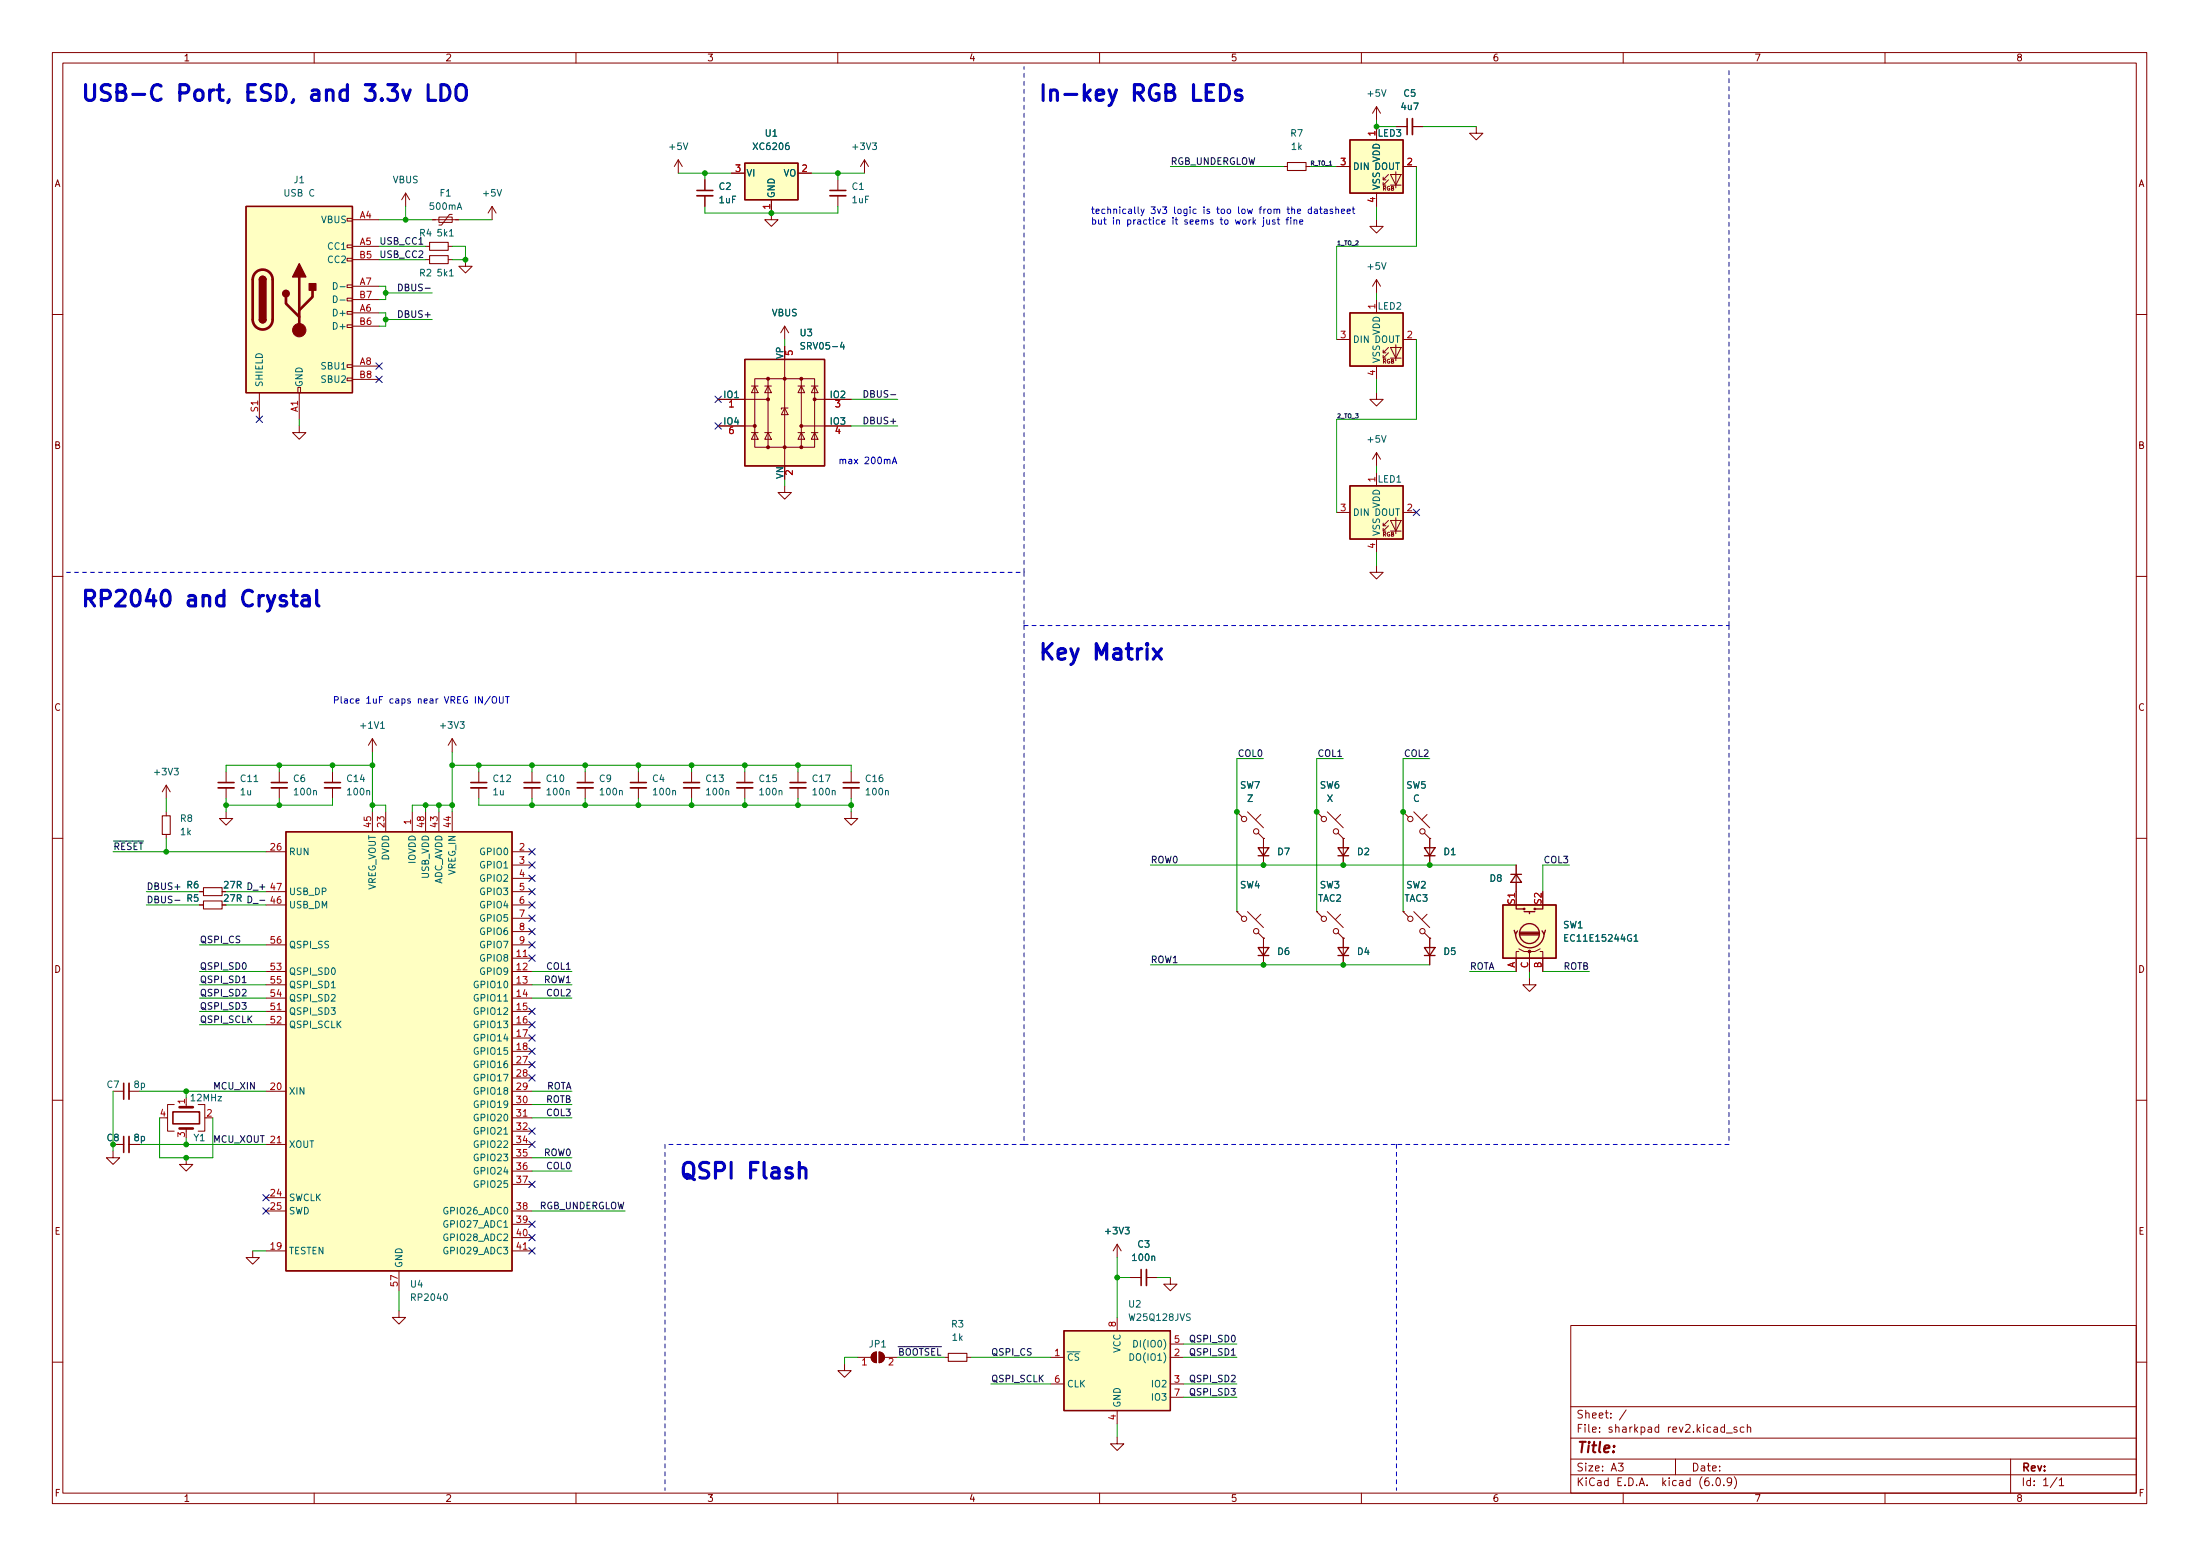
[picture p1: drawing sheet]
<svg xmlns="http://www.w3.org/2000/svg" width="420mm" height="297mm" viewBox="0 0 420 297" stroke-linecap="round" stroke-linejoin="round" font-family="sans-serif">
<g fill="none" stroke="#840000" stroke-width=".19">
<path d="M10 10h400v277h-400zM12 12h396v273h-396zM60 10v2M110 10v2M160 10v2M210 10v2M260 10v2M310 10v2M360 10v2M77.5 36.9l-.8 1.2M77.5 36.9v2.5M77.5 36.9l.7 1.2"/>
<path d="M94 39.4l-.8 1.3M94 39.4v2.5M94 39.4l.7 1.3M129.5 30.5l-.7 1.3M129.5 30.5v2.6M129.5 30.5l.8 1.3M134.6 34.3v2.1M134.6 37.4v2M139.7 33.1h2.5M147.3 38.1v3.8h1.3l-1.3 1.3-1.3-1.3h1.3M152.4 33.1h2.5M160 34.3v2.1"/>
<path d="M160 37.4v2M165.1 30.5l-.8 1.3M165.1 30.5v2.6M165.1 30.5l.8 1.3M245.1 31.8h.8M249.4 31.8h.8M255.3 31.8h2.5M262.9 20.4v2.5M262.9 24.2v2.5M262.9 36.9v2.5M262.9 20.4l-.8 1.2M262.9 20.4l.8 1.2"/>
<path d="M264.2 34.3h.5M265.2 34.3l-1 1v-.5M265.2 33.3l-1 1v-.5M265.6 33.3h2l-1 2zM265.6 35.3h2M266.6 32.8v3.1M266.7 24.2h2M268 31.8h2.5M269.7 24.2h2.1M281.9 24.2v1.2h1.3l-1.3 1.3-1.2-1.3h1.2M66.3 59.5h1v.5h-1zM66.3 56.9h1v.5h-1z"/>
<path d="M66.3 54.4h1v.5h-1zM66.3 49.3h1v.5h-1zM66.3 46.8h1v.5h-1zM66.3 41.7h1v.5h-1zM67.3 49.6h5.1M67.3 41.9h5.1M67.3 47h5.1M67.3 59.7h5.1M67.3 54.6h5.1M67.3 57.2h5.1M81.3 49.6h.7M81.3 47h.7"/>
<path d="M82.5 41.9h5.1M83.8 41.4h2.6v1.1h-2.6zM85.6 49.6h.8M85.6 47h.8M86.4 40.9h-.5l-1.6 2.1h-.5M88.9 49.6v1.2h1.3l-1.3 1.3-1.3-1.3h1.3M262.9 41.9v1.3h1.3l-1.3 1.3-1.3-1.3h1.3M262.9 53.4v2.5M262.9 57.2v2.5M262.9 53.4l-.8 1.2M262.9 53.4l.8 1.2M10 60h2"/>
<path d="M49.5 75v5M56.9 74h.5v1h-.5zM57.1 75v5M66.3 72.2h1v.5h-1zM66.3 69.6h1v.5h-1zM66.3 62h1v.5h-1zM67.3 69.9h5.1M67.3 62.3h5.1M67.3 72.4h5.1M137.2 76.2h9.5M143.5 73.7h1.3M144.1 72.3h11.5v13.1h-11.5z"/>
<path d="M144.1 73.7l.7 1.3h-1.3zM146 73.7h1.3M146.7 73.7l.6 1.3h-1.3zM146.7 72.3v13.1M149.9 77.9l.6 1.3h-1.3zM149.9 62.3l-.8 1.2M149.9 62.3v2.5M149.9 68.6v20.3M149.9 62.3l.7 1.2M150.5 77.9h-1.3v.2M152.4 73.7h1.3M153 73.7l.7 1.3h-1.3z"/>
<path d="M153 72.3v13.1M154.9 73.7h1.3M155.6 73.7l.6 1.3h-1.3zM155.6 76.2h7M255.3 64.8h2.5M262.9 75v1.2h1.3l-1.3 1.3-1.3-1.3h1.3M262.9 69.9v2.5M264.2 67.3h.5M265.2 67.3l-1 1.1v-.5M265.2 66.3l-1 1v-.5M265.6 66.3h2l-1 2.1zM265.6 68.4h2"/>
<path d="M266.6 65.8v3.1M268 64.8h2.5M408 60h2M57.1 81.3v1.3h1.3l-1.3 1.3-1.2-1.3h1.2M137.2 81.3h6.9M143.5 82.6h1.3M144.1 82.6l.7 1.3h-1.3zM146 82.6h1.3M146.7 82.6l.6 1.3h-1.3zM149.9 92.7v1.3h1.2l-1.2 1.3-1.3-1.3h1.3M152.4 82.6h1.3M153 82.6l.7 1.3h-1.3z"/>
<path d="M153 81.3h9.6M154.9 82.6h1.3M155.6 82.6l.6 1.3h-1.3zM255.3 97.8h2.5M262.9 86.4v2.5M262.9 90.2v2.5M262.9 86.4l-.8 1.3M262.9 86.4l.8 1.3M265.2 99.4l-1 1v-.5M265.6 99.4h2l-1 2zM266.6 98.8v3.1M268 97.8h2.5"/>
<path d="M10 110h2M262.9 108v1.3h1.3l-1.3 1.2-1.3-1.2h1.3M262.9 102.9v2.5M264.2 100.4h.5M265.2 100.4l-1 1v-.5M265.6 101.4h2M408 110h2M31.7 149.9l-.7 1.3M31.7 149.9v2.5M31.7 155v.7M31.7 159.3v.8M31.7 149.9l.8 1.3"/>
<path d="M43.2 155v1.2h1.2l-1.2 1.3-1.3-1.3h1.3M43.2 147.4v2M43.2 150.4v2M53.3 147.4v2M53.3 150.4v2M63.5 147.4v2M63.5 150.4v2M71.1 141l-.7 1.3M71.1 141v2.5M71.1 155v3.8M71.1 141l.8 1.3M73.7 155v3.8"/>
<path d="M78.7 155v3.8M81.3 155v3.8M83.8 155v3.8M86.4 141l-.8 1.3M86.4 141v2.5M86.4 155v3.8M86.4 141l.7 1.3M91.4 147.4v2M91.4 150.4v2M101.6 147.4v2M101.6 150.4v2M111.8 147.4v2"/>
<path d="M111.8 150.4v2M121.9 147.4v2M121.9 150.4v2M132.1 147.4v2M132.1 150.4v2M142.2 147.4v2M142.2 150.4v2M152.4 147.4v2M152.4 150.4v2M162.6 155v1.2h1.2l-1.2 1.3-1.3-1.3h1.3M162.6 147.4v2M162.6 150.4v2"/>
<path d="M236.2 155l1 1M236.2 155h.1M238.3 155l3 3M240.3 159l1 1.1M240.8 155.5l-1 1M251.5 155l1 1M251.5 155h.1M253.5 155l3 3M255.5 159l1 1.1M256 155.5l-1 1M268 155l1 1M268 155h.1"/>
<path d="M270 155l3 3M272 159l1 1.1M272.5 155.5l-1 1M10 160h2M38.1 172.8h.8M38.1 170.2h.8M50.8 172.8h3.8M50.8 170.2h3.8M50.8 162.6h3.8M97.8 172.8h3.8M97.8 170.2h3.8M97.8 162.6h3.8"/>
<path d="M97.8 165.1h3.8M97.8 167.7h3.8M97.8 175.3h3.8M97.8 177.8h3.8M236.2 174l1 1M236.2 174h.1M238.3 174l3 3.1M240.3 178.1l1 1M240.8 174.5l-1 1.1M241.3 179.1h.1M241.3 160.1h.1M241.3 160.1v5"/>
<path d="M241.3 179.1v5.1M251.5 174l1 1M251.5 174h.1M253.5 174l3 3.1M255.5 178.1l1 1M256 174.5l-1 1.1M256.5 160.1h.1M256.5 179.1h.1M256.5 160.1v5M256.5 179.1v5.1M268 174l1 1M268 174h.1"/>
<path d="M270 174l3 3.1M272 178.1l1 1M272.5 174.5l-1 1.1M273 160.1h.1M273 179.1h.1M273 160.1v5M273 179.1v5.1M289.6 165.1v5.1M408 160h2M50.8 185.5h3.8M50.8 188h3.8M50.8 190.5h3.8"/>
<path d="M50.8 193.1h3.8M50.8 195.6h3.8M50.8 180.4h3.8M97.8 182.9h3.8M97.8 185.5h3.8M97.8 188h3.8M97.8 190.5h3.8M97.8 193.1h3.8M97.8 195.6h3.8M97.8 198.2h3.8M97.8 180.4h3.8M290.1 181.6h-.5v3.9"/>
<path d="M290.1 181.1l1 .5h1v.6M292.1 186.7v1.3h1.3l-1.3 1.3-1.3-1.3h1.3M294.1 181.6h.5v3.9M294.1 181.1l-1 .5h-1v3.9M10 210h2M21.6 219.7v1.3h1.3l-1.3 1.3-1.3-1.3h1.3M21.6 208.3h2M21.6 218.5h2M24.6 208.3h2.1M24.6 218.5h2.1M33.3 210.9h-1.3v5h1.3M35.6 210.9v.5"/>
<path d="M35.6 215.4v.5M37.8 210.9h1.3v5h-1.3M50.8 208.3h3.8M50.8 218.5h3.8M97.8 208.3h3.8M97.8 218.5h3.8M97.8 200.7h3.8M97.8 203.2h3.8M97.8 205.8h3.8M97.8 210.9h3.8M97.8 213.4h3.8M97.8 215.9h3.8"/>
<path d="M408 210h2M35.6 221v1.3h1.2l-1.2 1.3-1.3-1.3h1.3M48.3 238.8v1.3h1.2l-1.2 1.2-1.3-1.2h1.3M50.8 238.8h3.8M50.8 228.6h3.8M50.8 231.2h3.8M97.8 238.8h3.8M97.8 231.2h3.8M97.8 221h3.8M97.8 223.6h3.8M97.8 226.1h3.8M97.8 233.7h3.8"/>
<path d="M97.8 236.3h3.8M213.4 237.5l-.8 1.3M213.4 237.5v2.6M213.4 237.5l.7 1.3M76.2 250.2v1.3h1.3l-1.3 1.3-1.3-1.3h1.3M76.2 242.6v3.8M163.8 259.1h2.6M166.7 258.4l.7-.3v2a1.02 1.02 0 0 1-1-.6 1.02 1.02 0 0 1 .3-1.1zM167.9 258.1a1.02 1.02 0 0 1 1 1 1.02 1.02 0 0 1-1 1zM168.9 259.1h2.5M184.7 259.1h.7M200.7 259.1h2.5"/>
<path d="M213.4 251.5v2.5M215.9 243.9h2M218.9 243.9h2.1M223.5 243.9v1.2h1.3l-1.3 1.3-1.3-1.3h1.3M223.5 259.1h2.6M223.5 256.6h2.6M300 253h108v32h-108zM10 260h2M161.3 260.4v1.3h1.3l-1.3 1.2-1.3-1.2h1.3M200.7 264.2h2.5M213.4 274.4v1.2h1.2l-1.2 1.3-1.3-1.3h1.3M213.4 269.3v2.5"/>
<path d="M223.5 264.2h2.6M223.5 266.7h2.6M300 278.5h108M300 274.5h108M300 268.5h108M309.1 279.3h.9l-.5 .6 .4 .1v.7l-.2 .1-.6-.1M310.6 269.1l-1.3 2M320 278.5v3M329.4 272.5l-.5-.1-.3 .3 .2 .6h.6M329.4 271.9v1.5M329.7 273.6h1.2M331.7 272.5l-.3-.1-.3 .2 .1 .2 .5 .2v.3h-.6"/>
<path d="M333.1 272.5l-.5-.1-.2 .3 .1 .6h.6M333.7 272.6l.2-.2 .4 .1 .1 .9M333.7 271.9v1.5M384 278.5v6.5M408 260h2M60 285v2M110 285v2M160 285v2M210 285v2M260 285v2M300 281.5h108M310 285v2"/>
<path d="M327.1 283.5v.1M327.9 282.2l.2-.1a.8 .8 0 0 1 .5 .8 .8 .8 0 0 1-.5 .7 1 1 0 0 1-.2-1.4zM329.2 283.5v.1M330.7 282.8l-.3 .2h-.3l-.2-.2 .1-.6 .4-.1 .2 .2a.99 .99 0 0 1-.3 1.3h-.3M331.2 281.9a1.72 1.72 0 0 1 0 2.3M360 285v2M392.9 282l-1.3 2M393.3 282.5l.4-.4v1.5M393.3 283.6h.8"/>
<circle cx="237.6" cy="156.3" r=".51"/>
<circle cx="239.9" cy="158.7" r=".51"/>
<circle cx="252.8" cy="156.3" r=".51"/>
<circle cx="255.1" cy="158.7" r=".51"/>
<circle cx="269.3" cy="156.3" r=".51"/>
<circle cx="271.7" cy="158.7" r=".51"/>
<circle cx="237.6" cy="175.4" r=".51"/>
<circle cx="239.9" cy="177.8" r=".51"/>
<circle cx="252.8" cy="175.4" r=".51"/>
<circle cx="255.1" cy="177.8" r=".51"/>
<circle cx="269.3" cy="175.4" r=".51"/>
<circle cx="271.7" cy="177.8" r=".51"/>
</g>
<g fill="none" stroke="#840000" stroke-width=".33">
<path d="M133.1 37.4h3M158.5 37.4h3M269.7 22.6v3.1M41.7 150.4h3M51.8 150.4h3.1M62 150.4h3M89.9 150.4h3.1M100.1 150.4h3M110.2 150.4h3.1M120.4 150.4h3M130.6 150.4h3M140.7 150.4h3.1"/>
<path d="M150.9 150.4h3M161 150.4h3.1M24.6 206.8v3M24.6 217v3M218.9 242.4v3"/>
</g>
<g fill="none" stroke="#840000" stroke-width=".3">
<path d="M133.1 36.4h3M158.5 36.4h3M268.7 22.6v3.1M41.7 149.4h3M51.8 149.4h3.1M62 149.4h3M89.9 149.4h3.1M100.1 149.4h3M110.2 149.4h3.1M120.4 149.4h3M130.6 149.4h3M140.7 149.4h3.1"/>
<path d="M150.9 149.4h3M161 149.4h3.1M23.6 206.8v3M23.6 217v3M33 212.3h5.1v2.2h-5.1zM217.9 242.4v3"/>
</g>
<g fill="none" stroke="#840000" stroke-width=".25">
<path d="M47 39.4h20.3v35.6h-20.3zM142.2 31.2h10.2v6.9h-10.2zM257.8 26.7h10.2v10.2h-10.2zM49.5 53.4a.64 .64 0 0 1 .7-.7 .64 .64 0 0 1 .6 .7M257.8 59.7h10.2v10.2h-10.2zM49.5 61a.64 .64 0 0 0 .7 .6 .64 .64 0 0 0 .6-.6M142.2 68.6h15.3v20.3h-15.3zM257.8 92.7h10.2v10.2h-10.2zM54.6 158.8h43.2v83.8h-43.2zM240.3 161.8h2l-1 1.6zM240.3 163.4h2M255.5 161.8h2.1l-1.1 1.6z"/>
<path d="M255.5 163.4h2.1M272 161.8h2.1l-1.1 1.6zM272 163.4h2.1M287 172.8h10.2v10.1h-10.2zM288.5 166.9h2.1M289.2 177.6l.2 .7 .4-.6M289.4 178.2a2.73 2.73 0 0 0 2.8 2.7 2.73 2.73 0 0 0 2.7-2.7M289.6 166.9l1 1.5h-2.1zM289.6 172.8v.7h1.5M290.3 178.5h3.6M290.3 178.2h3.6M290.3 178h3.6"/>
<path d="M291.1 174h2M292.1 174v.4M294.6 172.8v.7h-1.5M295.1 177.6l-.2 .7-.4-.6M240.3 180.9h2l-1 1.5zM240.3 182.4h2M255.5 180.9h2.1l-1.1 1.5zM255.5 182.4h2.1M272 180.9h2.1l-1.1 1.5zM272 182.4h2.1M203.2 254h20.3v15.3h-20.3z"/>
<circle cx="291.1" cy="173.5" r=".13"/>
<circle cx="292.1" cy="178.2" r="1.9"/>
<circle cx="293.1" cy="173.5" r=".13"/>
</g>
<path d="M245.9 31h3.5v1.5h-3.5zM82 48.8h3.6v1.5h-3.6zM82 46.3h3.6v1.5h-3.6zM31 155.7h1.5v3.6h-1.5zM38.9 172h3.5v1.5h-3.5zM38.9 169.5h3.5v1.5h-3.5zM181.1 258.4h3.6v1.5h-3.6z" fill="none" stroke="#840000" stroke-width=".2"/>
<g fill="#ffffc2" stroke="#ffffc2" stroke-width=".19">
<path d="M203.2 254h20.3v15.3h-20.3z"/>
<path d="M142.2 68.6h15.3v20.3h-15.3z"/>
<path d="M257.8 26.7h10.2v10.2h-10.2z"/>
<path d="M257.8 59.7h10.2v10.2h-10.2z"/>
<path d="M257.8 92.7h10.2v10.2h-10.2z"/>
<path d="M54.6 158.8h43.2v83.8h-43.2z"/>
<path d="M47 39.4h20.3v35.6h-20.3z"/>
<path d="M142.2 31.2h10.2v6.9h-10.2z"/>
<path d="M287 172.8h10.2v10.1h-10.2z"/>
</g>
<path d="M63.7 54a.64 .64 0 0 1 .7 .6 .64 .64 0 0 1-.7 .6zM63.7 56.5a.64 .64 0 0 1 .7 .6 .64 .64 0 0 1-.7 .7zM64.9 54.7h1M64.9 57.3h1M153.7 65.4h-.5l-.2 .1v.4l.6 .2 .1 .3-.3 .3-.5-.1M160.8 65.3l-.3 .9h.8M298.8 179h.5M299.4 178.4h-.6v1.3h.6M312.1 179.7h.7M215.8 258.4a.64 .64 0 0 1 .7 .7 .64 .64 0 0 1-.7 .6zM216.5 255.9a.64 .64 0 0 1 .8 .6 .64 .64 0 0 1-.8 .7z" fill="none" stroke="#006464" stroke-width=".19"/>
<g fill="#840000" stroke="#840000" stroke-width=".19">
<path d="M166.7 258.4l.7-.3v2a1.02 1.02 0 0 1-1-.6 1.02 1.02 0 0 1 .3-1.1z"/>
<path d="M167.9 258.1a1.02 1.02 0 0 1 1 1 1.02 1.02 0 0 1-1 1z"/>
<circle cx="144.1" cy="81.3" r=".28"/>
<circle cx="146.7" cy="85.4" r=".28"/>
<circle cx="146.7" cy="76.2" r=".28"/>
<circle cx="146.7" cy="72.3" r=".28"/>
<circle cx="149.9" cy="85.4" r=".28"/>
<circle cx="149.9" cy="72.3" r=".28"/>
<circle cx="153" cy="85.4" r=".28"/>
<circle cx="153" cy="81.3" r=".28"/>
<circle cx="153" cy="72.3" r=".28"/>
<circle cx="155.6" cy="76.2" r=".28"/>
<circle cx="57.1" cy="63" r="1.27"/>
<circle cx="292.1" cy="181.6" r=".25"/>
</g>
<path d="M48.8 52a1.91 1.91 0 0 1 2.1-.4 1.91 1.91 0 0 1 1.2 1.8v7.6a1.91 1.91 0 0 1-1.9 1.9 1.91 1.91 0 0 1-1.9-1.9v-7.8l.1-.6zM54.6 56.7v1.2l2.5 2.6M57.1 52.9v10.1M59.7 55.4v1.3l-2.6 2.5M34.3 211.4h2.5M34.3 215.4h2.5" fill="none" stroke="#840000" stroke-width=".51"/>
<g fill="#840000" stroke="#840000" stroke-width=".25">
<path d="M49.5 61h1.3a.64 .64 0 0 1-.6 .6 .64 .64 0 0 1-.7-.6z"/>
<path d="M49.5 53.4h1.3v7.6h-1.3z"/>
<path d="M49.7 52.9a.64 .64 0 0 1 .7-.1 .64 .64 0 0 1 .4 .6h-1.3z"/>
<path d="M57.1 50.3l1.3 2.6h-2.5z"/>
<path d="M59.1 54.1h1.2v1.3h-1.2z"/>
<circle cx="54.6" cy="56" r=".63"/>
</g>
<path d="M76.1 54.2a.64 .64 0 0 1 .8 .7 .64 .64 0 0 1-.8 .6zM165 74.6a.64 .64 0 0 1 .8 .6 .64 .64 0 0 1-.8 .6zM33.4 171.9h1M49.6 171.9h1" fill="none" stroke="#0f0f0f" stroke-width=".19"/>
<g fill="none" stroke="#0000c2" stroke-width=".19">
<path d="M250.4 40l-.3-.1-.3 .3 .2 .5h.4M250.4 39.5v1.3M251.1 40h.4l.1 .8M252 39.9h.5M252.2 39.5v1.1l.3 .2M252.9 40h.5l.1 .8M254.5 40l-.3-.1-.2 .2 .1 .2 .4 .1v.3h-.5M255.1 39.5v1.3M258.2 39.9h.5M258.4 39.5v1.1l.3 .2M239.4 42.3l.4 .5M239.8 42l-.5 .4"/>
<path d="M241.3 42v1l-.2 .2M241.9 42l.1 .7 .3 .1 .2-.1M242.5 42v.8M243.5 42h-.3l-.2 .1 .1 .2 .4 .1v.3h-.5M243.9 42h.5M244.1 41.5v1.1l.3 .2M245.6 42h.5M246.1 41.5l-.3 .2v1.1M246.5 42v.8M247.1 42.1l.2-.1h.3l.1 .8M247.1 42v.8M247.8 40.3l.6-.1-.1-.2-.3-.1-.2 .2v.6h.5"/>
<path d="M248.2 42.4l.6-.1v-.3h-.4l-.2 .1 .1 .6h.5M251.6 40.2l-.4 .1-.2 .2 .2 .3 .4-.1M253.5 40.2l-.5 .1-.1 .2 .1 .3 .5-.1M255.1 40l.2-.1 .3 .1v.8M256.2 40.3l.6-.1-.1-.2-.3-.1-.2 .2 .1 .6h.4M257.3 40.3l.6-.1-.1-.2-.3-.1-.2 .2v.6h.5M160.4 87.8l.2-.1h.3l.1 .8M160.4 87.7v.8M161 87.9l.2-.2h.3v.8M93.6 132.9l-1.1 1.6M94.1 133.2l.2-.2a.43 .43 0 0 1 .5 .4v.4a.42 .42 0 0 1-.4 .5 .42 .42 0 0 1-.4-.5zM95.4 133v1l.2 .2h.3l.2-.2v-1"/>
<path d="M96.5 133h.8M96.9 133v1.2"/>
</g>
<g fill="none" stroke="#0000c2" stroke-width=".6">
<path d="M81.8 16.2v3h1.4M84.2 16.2h.7a1.64 1.64 0 0 1 .7 2.5l-.3 .3-.4 .2h-.7zM87.2 16.6a1.01 1.01 0 0 1 1.1-.4 1.01 1.01 0 0 1 .8 1v1a1 1 0 0 1-1 1 1 1 0 0 1-1-1zM233.1 16.2h.7a1.64 1.64 0 0 1 .7 2.5l-.3 .3-.4 .2h-.7zM237.1 17.3l-.7-.1-.3 .1-.2 .3 .2 .4 1 .3 .1 .3-.1 .4-.3 .2-.9-.2M55.6 113.7h1.2M56.1 112.7v2.6l.1 .2 .6 .2M57.8 113.8l.3-.1 .8 .1 .2 .3v1.6M59.1 114.4l-.3 .1h-.7a.59 .59 0 0 0-.5 .6 .59 .59 0 0 0 .5 .6h.7l.3-.2M60.5 112.7v2.6l.1 .2 .3 .2M220.2 123.8l1.6 2M221.8 123.8l-1.6 2"/>
<path d="M152.6 223.2a.75 .75 0 0 1 1.3 .1v1.6"/>
</g>
<path d="M12.7 109.3h182.9M195.6 119.4v99.1M195.6 109.3v-96.6M195.6 119.4h134.6M195.6 109.3v10.1M330.2 119.4v-106.7M330.2 119.4v99.1M127 218.5v66M195.6 218.5h71.1M195.6 218.5h-68.6M266.7 218.5v66M330.2 218.5h-63.5" fill="none" stroke="#0000c2" stroke-width=".19" stroke-dasharray=".8 .8"/>
<g fill="none" stroke="#009600" stroke-width=".19">
<path d="M77.5 39.4v2.5M129.5 33.1h10.2M134.6 39.4v1.3h25.4v-1.3M134.6 33.1v1.2M154.9 33.1h10.2M160 33.1v1.2M223.5 31.8h21.6M250.2 31.8h5.1M262.9 22.9v1.3h3.8M262.9 39.4v2.5M270.5 31.8v15.2h-15.2v17.8M271.8 24.2h10.1"/>
<path d="M72.4 41.9h10.1M72.4 49.6h8.9M72.4 54.6h1.3v2.6h-1.3M72.4 59.7h1.3v2.6h-1.3M72.4 47h8.9M73.7 55.9h8.8M86.4 47h2.5v2.6h-2.5M87.6 41.9h6.4M262.9 55.9v1.3M73.7 61h8.8M149.9 64.8v1.3M162.6 76.2h8.8"/>
<path d="M262.9 72.4v2.6M270.5 64.8v15.2h-15.2v17.8M57.1 80v1.3M149.9 91.5v1.2M162.6 81.3h8.8M262.9 88.9v1.3M262.9 105.4v2.6M31.7 152.4v2.6M43.2 152.4v2.6M53.3 146.1v1.3M53.3 152.4v1.3M63.5 152.4v1.3h-20.3"/>
<path d="M63.5 146.1v1.3M71.1 146.1h-27.9v1.3M71.1 153.7h2.6v1.3M71.1 143.5v11.5M81.3 153.7v1.3M83.8 153.7v1.3M86.4 146.1h76.2v1.3M86.4 153.7h-7.7v1.3M86.4 143.5v11.5M91.4 152.4v1.3h71.2M91.4 146.1v1.3M101.6 146.1v1.3"/>
<path d="M101.6 152.4v1.3M111.8 146.1v1.3M111.8 152.4v1.3M121.9 146.1v1.3M121.9 152.4v1.3M132.1 146.1v1.3M132.1 152.4v1.3M142.2 146.1v1.3M142.2 152.4v1.3M152.4 146.1v1.3M152.4 152.4v1.3M162.6 152.4v2.6"/>
<path d="M241.3 144.8h-5.1v29.2M256.5 144.8h-5v29.2M273 144.8h-5v29.2M21.6 162.6h29.2M27.9 172.8h10.2M27.9 170.2h10.2M31.7 160.1v2.5M43.2 172.8h7.6M43.2 170.2h7.6M219.7 165.1h69.9M299.7 165.1h-5.1v5.1M38.1 188h12.7"/>
<path d="M38.1 185.5h12.7M38.1 195.6h12.7M38.1 193.1h12.7M38.1 190.5h12.7M38.1 180.4h12.7M101.6 188h7.6M101.6 185.5h7.6M101.6 190.5h7.6M219.7 184.2h53.3M280.7 185.5h8.9M292.1 185.5v1.2M294.6 185.5h8.9"/>
<path d="M21.6 208.3v11.4M26.7 208.3h24.1M26.7 218.5h24.1M30.5 213.4v7.6h10.1v-7.6M35.6 208.3v1.3M35.6 217.2v1.3M101.6 210.9h7.6M101.6 208.3h7.6M101.6 213.4h7.6M48.3 238.8h2.5M101.6 221h7.6M101.6 223.6h7.6"/>
<path d="M101.6 231.2h17.8M76.2 246.4v3.8M163.8 259.1h-2.5v1.3M171.4 259.1h8.9M185.4 259.1h15.3M213.4 240.1v11.4M213.4 243.9h2.5M221 243.9h2.5M226.1 259.1h10.1M226.1 256.6h10.1M189.2 264.2h11.5M213.4 271.8v2.6"/>
<path d="M226.1 266.7h10.1M226.1 264.2h10.1"/>
</g>
<g fill="none" stroke="#000084" stroke-width=".19">
<path d="M48.9 79.4l1.2 1.3M50.1 79.4l-1.2 1.3M71.8 69.3l1.2 1.2M71.8 71.8l1.2 1.2M73 69.3l-1.2 1.2M73 71.8l-1.2 1.2M136.6 75.6l1.2 1.2M137.8 75.6l-1.2 1.2M136.6 80.7l1.2 1.2M137.8 80.7l-1.2 1.2M269.9 97.2l1.2 1.2M271.1 97.2l-1.2 1.2"/>
<path d="M101 162l1.2 1.2M101 167.1l1.2 1.2M101 174.7l1.2 1.2M101 179.8l1.2 1.2M101 169.6l1.2 1.2M101 172.1l1.2 1.3M101 177.2l1.2 1.2M101 164.5l1.2 1.2M102.2 162l-1.2 1.2M102.2 167.1l-1.2 1.2M102.2 174.7l-1.2 1.2M102.2 179.8l-1.2 1.2"/>
<path d="M102.2 169.6l-1.2 1.2M102.2 177.2l-1.2 1.2M102.2 172.1l-1.2 1.3M102.2 164.5l-1.2 1.2M101 195l1.2 1.2M101 182.3l1.2 1.2M101 192.5l1.2 1.2M101 197.5l1.2 1.3M102.2 195l-1.2 1.2M102.2 182.3l-1.2 1.2M102.2 192.5l-1.2 1.2M102.2 197.5l-1.2 1.3"/>
<path d="M101 205.2l1.2 1.2M101 200.1l1.2 1.2M101 202.6l1.2 1.2M101 215.3l1.2 1.2M101 217.9l1.2 1.2M102.2 205.2l-1.2 1.2M102.2 200.1l-1.2 1.2M102.2 202.6l-1.2 1.2M102.2 215.3l-1.2 1.2M102.2 217.9l-1.2 1.2M50.2 230.6l1.2 1.2M50.2 228l1.2 1.2"/>
<path d="M51.4 230.6l-1.2 1.2M51.4 228l-1.2 1.2M101 233.1l1.2 1.2M101 225.5l1.2 1.2M101 235.6l1.2 1.3M101 238.2l1.2 1.2M102.2 233.1l-1.2 1.2M102.2 225.5l-1.2 1.2M102.2 235.6l-1.2 1.3M102.2 238.2l-1.2 1.2"/>
</g>
<g fill="#009600" stroke="#009600" stroke-width=".19">
<circle cx="77.5" cy="41.9" r=".46"/>
<circle cx="88.9" cy="49.6" r=".46"/>
<circle cx="160" cy="33.1" r=".46"/>
<circle cx="147.3" cy="40.7" r=".46"/>
<circle cx="134.6" cy="33.1" r=".46"/>
<circle cx="142.2" cy="146.1" r=".46"/>
<circle cx="132.1" cy="146.1" r=".46"/>
<circle cx="132.1" cy="153.7" r=".46"/>
<circle cx="142.2" cy="153.7" r=".46"/>
<circle cx="152.4" cy="146.1" r=".46"/>
<circle cx="152.4" cy="153.7" r=".46"/>
<circle cx="162.6" cy="153.7" r=".46"/>
<circle cx="251.5" cy="155" r=".46"/>
<circle cx="268" cy="155" r=".46"/>
<circle cx="241.3" cy="165.1" r=".46"/>
<circle cx="256.5" cy="165.1" r=".46"/>
<circle cx="236.2" cy="155" r=".46"/>
<circle cx="273" cy="165.1" r=".46"/>
<circle cx="241.3" cy="184.2" r=".46"/>
<circle cx="256.5" cy="184.2" r=".46"/>
<circle cx="213.4" cy="243.9" r=".46"/>
<circle cx="262.9" cy="24.2" r=".46"/>
<circle cx="73.7" cy="55.9" r=".46"/>
<circle cx="73.7" cy="61" r=".46"/>
<circle cx="53.3" cy="153.7" r=".46"/>
<circle cx="43.2" cy="153.7" r=".46"/>
<circle cx="31.7" cy="162.6" r=".46"/>
<circle cx="101.6" cy="146.1" r=".46"/>
<circle cx="71.1" cy="146.1" r=".46"/>
<circle cx="71.1" cy="153.7" r=".46"/>
<circle cx="63.5" cy="146.1" r=".46"/>
<circle cx="53.3" cy="146.1" r=".46"/>
<circle cx="86.4" cy="146.1" r=".46"/>
<circle cx="91.4" cy="146.1" r=".46"/>
<circle cx="83.8" cy="153.7" r=".46"/>
<circle cx="86.4" cy="153.7" r=".46"/>
<circle cx="121.9" cy="153.7" r=".46"/>
<circle cx="121.9" cy="146.1" r=".46"/>
<circle cx="35.6" cy="208.3" r=".46"/>
<circle cx="35.6" cy="221" r=".46"/>
<circle cx="35.6" cy="218.5" r=".46"/>
<circle cx="21.6" cy="218.5" r=".46"/>
<circle cx="81.3" cy="153.7" r=".46"/>
<circle cx="111.8" cy="153.7" r=".46"/>
<circle cx="101.6" cy="153.7" r=".46"/>
<circle cx="111.8" cy="146.1" r=".46"/>
</g>
<g font-size="4.2" fill="#0000c2">
<text x="15.2" y="19.3">USB-C Port, ESD, and 3.3v LDO</text>
<text x="198.1" y="19.3">In-key RGB LEDs</text>
<text x="15.2" y="115.8">RP2040 and Crystal</text>
<text x="198.1" y="126">Key Matrix</text>
<text x="129.5" y="225">QSPI Flash</text>
</g>
<text font-size="2.8" fill="#840000" x="301" y="277.3">Title:</text>
<g font-size="2.1" fill="#840000">
<text x="301" y="273.5">File: sharkpad rev2.kicad_sch</text>
<text x="301" y="270.8">Sheet: /</text>
<text x="301" y="280.9">Size: A3</text>
<text x="323" y="280.9">Date:</text>
<text x="386" y="280.9">Rev:</text>
<text x="301" y="283.7">KiCad E.D.A. kicad (6.0.9)</text>
<text x="386" y="283.7">Id: 1/1</text>
</g>
<g font-size="1.8" fill="#840000">
<text x="35" y="11.7">1</text>
<text x="85" y="11.7">2</text>
<text x="135" y="11.7">3</text>
<text x="185" y="11.7">4</text>
<text x="235" y="11.7">5</text>
<text x="285" y="11.7">6</text>
<text x="335" y="11.7">7</text>
<text x="385" y="11.7">8</text>
<text x="10.3" y="35.7">A</text>
<text x="408.3" y="35.7">A</text>
<text x="10.3" y="85.7">B</text>
<text x="408.3" y="85.7">B</text>
<text x="10.3" y="135.7">C</text>
<text x="408.3" y="135.7">C</text>
<text x="42.8" y="172.1">27R D_-</text>
<text x="42.8" y="169.6">27R D_+</text>
<text x="10.3" y="185.7">D</text>
<text x="408.3" y="185.7">D</text>
<text x="10.4" y="235.7">E</text>
<text x="408.4" y="235.7">E</text>
<text x="10.4" y="285.7">F</text>
<text x="35" y="286.7">1</text>
<text x="85" y="286.7">2</text>
<text x="135" y="286.7">3</text>
<text x="185" y="286.7">4</text>
<text x="235" y="286.7">5</text>
<text x="285" y="286.7">6</text>
<text x="335" y="286.7">7</text>
<text x="385" y="286.7">8</text>
<text x="408.4" y="285.7">F</text>
</g>
<g font-size="1.8" fill="#006464">
<text x="261.3" y="18.5">+5V</text>
<text x="267.7" y="21">4u7</text>
<text x="268.1" y="18.5">C5</text>
<text x="127.9" y="28.6">+5V</text>
<text x="144.1" y="28.6">XC6206</text>
<text x="146.2" y="26.1">U1</text>
<text x="163" y="28.6">+3V3</text>
<text x="246.5" y="26.1">R7</text>
<text x="246.7" y="28.6">1k</text>
<text x="263.2" y="26.1">LED3</text>
<text x="56.2" y="35">J1</text>
<text x="75" y="35">VBUS</text>
<text x="142.5" y="33.7">VI</text>
<text x="149.6" y="33.7">VO</text>
<text x="258.3" y="32.4">DIN DOUT</text>
<text x="263.5" y="30.9" transform="rotate(-90 263.5 30.9)">VDD</text>
<text x="54.4" y="37.5">USB C</text>
<text x="82.2" y="40">500mA</text>
<text x="84.1" y="37.5">F1</text>
<text x="92.4" y="37.5">+5V</text>
<text x="137.3" y="36.2">C2</text>
<text x="137.4" y="38.8">1uF</text>
<text x="148" y="37.9" transform="rotate(-90 148 37.9)">GND</text>
<text x="162.7" y="36.2">C1</text>
<text x="162.8" y="38.8">1uF</text>
<text x="263.5" y="36.4" transform="rotate(-90 263.5 36.4)">VSS</text>
<text x="61.4" y="42.6">VBUS</text>
<text x="62.8" y="47.7">CC1</text>
<text x="80.1" y="45.1">R4</text>
<text x="83.6" y="45.1">5k1</text>
<text x="62.8" y="50.2">CC2</text>
<text x="80.1" y="52.7">R2</text>
<text x="83.6" y="52.7">5k1</text>
<text x="261.3" y="51.5">+5V</text>
<text x="263.2" y="59.1">LED2</text>
<text x="64" y="60.4">D+</text>
<text x="64" y="62.9">D+</text>
<text x="147.4" y="60.4">VBUS</text>
<text x="152.8" y="64.2">U3</text>
<text x="258.3" y="65.4">DIN DOUT</text>
<text x="263.5" y="64" transform="rotate(-90 263.5 64)">VDD</text>
<text x="61.6" y="70.5">SBU1</text>
<text x="149.6" y="68.5" transform="rotate(-90 149.6 68.5)">VP</text>
<text x="153.5" y="66.7">SRV05-4</text>
<text x="263.5" y="69.4" transform="rotate(-90 263.5 69.4)">VSS</text>
<text x="50.2" y="74" transform="rotate(-90 50.2 74)">SHIELD</text>
<text x="57.8" y="74" transform="rotate(-90 57.8 74)">GND</text>
<text x="61.6" y="73.1">SBU2</text>
<text x="138.3" y="76">IO1</text>
<text x="158.6" y="76">IO2</text>
<text x="138.3" y="81.1">IO4</text>
<text x="158.6" y="81.1">IO3</text>
<text x="261.3" y="84.5">+5V</text>
<text x="149.6" y="91.4" transform="rotate(-90 149.6 91.4)">VN</text>
<text x="263.2" y="92.1">LED1</text>
<text x="258.3" y="98.5">DIN DOUT</text>
<text x="263.5" y="97" transform="rotate(-90 263.5 97)">VDD</text>
<text x="263.5" y="102.4" transform="rotate(-90 263.5 102.4)">VSS</text>
<text x="69" y="139.1">+1V1</text>
<text x="84.3" y="139.1">+3V3</text>
<text x="29.7" y="148">+3V3</text>
<text x="46" y="149.3">C11</text>
<text x="56.1" y="149.3">C6</text>
<text x="66.3" y="149.3">C14</text>
<text x="94.3" y="149.3">C12</text>
<text x="104.4" y="149.3">C10</text>
<text x="114.5" y="149.3">C9</text>
<text x="124.6" y="149.3">C4</text>
<text x="134.9" y="149.3">C13</text>
<text x="145.1" y="149.3">C15</text>
<text x="155.2" y="149.3">C17</text>
<text x="165.4" y="149.3">C16</text>
<text x="45.9" y="151.8">1u</text>
<text x="56.3" y="151.8">100n</text>
<text x="66.5" y="151.8">100n</text>
<text x="94.2" y="151.8">1u</text>
<text x="104.6" y="151.8">100n</text>
<text x="114.8" y="151.8">100n</text>
<text x="124.9" y="151.8">100n</text>
<text x="135.1" y="151.8">100n</text>
<text x="145.2" y="151.8">100n</text>
<text x="155.4" y="151.8">100n</text>
<text x="165.6" y="151.8">100n</text>
<text x="236.8" y="150.5">SW7</text>
<text x="238.2" y="153.1">Z</text>
<text x="252.1" y="150.5">SW6</text>
<text x="253.4" y="153.1">X</text>
<text x="268.6" y="150.5">SW5</text>
<text x="269.9" y="153.1">C</text>
<text x="34.5" y="156.9">R8</text>
<text x="34.5" y="159.4">1k</text>
<text x="55.1" y="163.2">RUN</text>
<text x="74.3" y="164.3" transform="rotate(-90 74.3 164.3)">DVDD</text>
<text x="79.4" y="164.9" transform="rotate(-90 79.4 164.9)">IOVDD</text>
<text x="81.9" y="167.7" transform="rotate(-90 81.9 167.7)">USB_VDD</text>
<text x="87" y="167.1" transform="rotate(-90 87 167.1)">VREG_IN</text>
<text x="91.9" y="163.2">GPIO0</text>
<text x="91.9" y="165.8">GPIO1</text>
<text x="244" y="163.2">D7</text>
<text x="259.3" y="163.2">D2</text>
<text x="275.8" y="163.2">D1</text>
<text x="35.7" y="172.1">R5</text>
<text x="35.7" y="169.6">R6</text>
<text x="42.8" y="169.6">27R</text>
<text x="42.8" y="172.1">27R</text>
<text x="55.1" y="173.4">USB_DM</text>
<text x="55.1" y="170.9">USB_DP</text>
<text x="71.8" y="170.2" transform="rotate(-90 71.8 170.2)">VREG_VOUT</text>
<text x="84.5" y="169.1" transform="rotate(-90 84.5 169.1)">ADC_AVDD</text>
<text x="91.9" y="168.3">GPIO2</text>
<text x="91.9" y="170.9">GPIO3</text>
<text x="91.9" y="173.4">GPIO4</text>
<text x="236.8" y="169.6">SW4</text>
<text x="251.7" y="172.1">TAC2</text>
<text x="252.1" y="169.6">SW3</text>
<text x="268.2" y="172.1">TAC3</text>
<text x="268.6" y="169.6">SW2</text>
<text x="284.6" y="168.3">D8</text>
<text x="91.9" y="175.9">GPIO5</text>
<text x="91.9" y="178.5">GPIO6</text>
<text x="298.5" y="177.2">SW1</text>
<text x="299.3" y="179.7">EC11E15244G1</text>
<text x="55.1" y="181">QSPI_SS</text>
<text x="91.9" y="183.6">GPIO8</text>
<text x="91.9" y="181">GPIO7</text>
<text x="244" y="182.3">D6</text>
<text x="259.3" y="182.3">D4</text>
<text x="275.8" y="182.3">D5</text>
<text x="55.1" y="186.1">QSPI_SD0</text>
<text x="55.1" y="191.2">QSPI_SD2</text>
<text x="55.1" y="188.6">QSPI_SD1</text>
<text x="90.9" y="188.6">GPIO10</text>
<text x="90.9" y="191.2">GPIO11</text>
<text x="91.9" y="186.1">GPIO9</text>
<text x="55.1" y="193.7">QSPI_SD3</text>
<text x="55.1" y="196.3">QSPI_SCLK</text>
<text x="90.9" y="193.7">GPIO12</text>
<text x="90.9" y="196.3">GPIO13</text>
<text x="90.9" y="198.8">GPIO14</text>
<text x="90.9" y="201.3">GPIO15</text>
<text x="90.9" y="203.9">GPIO16</text>
<text x="20.5" y="207.7">C7</text>
<text x="25.6" y="207.7">8p</text>
<text x="55.1" y="209">XIN</text>
<text x="90.9" y="206.4">GPIO17</text>
<text x="90.9" y="209">GPIO18</text>
<text x="36.6" y="210.2">12MHz</text>
<text x="90.9" y="211.5">GPIO19</text>
<text x="90.9" y="214">GPIO20</text>
<text x="20.5" y="217.8">C8</text>
<text x="25.6" y="217.8">8p</text>
<text x="37" y="217.8">Y1</text>
<text x="55.1" y="219.1">XOUT</text>
<text x="90.9" y="216.6">GPIO21</text>
<text x="90.9" y="219.1">GPIO22</text>
<text x="90.9" y="221.7">GPIO23</text>
<text x="90.9" y="224.2">GPIO24</text>
<text x="90.9" y="226.7">GPIO25</text>
<text x="55.1" y="229.3">SWCLK</text>
<text x="55.1" y="231.8">SWD</text>
<text x="85.1" y="231.8">GPIO26_ADC0</text>
<text x="55.1" y="239.4">TESTEN</text>
<text x="85.1" y="234.4">GPIO27_ADC1</text>
<text x="85.1" y="236.9">GPIO28_ADC2</text>
<text x="85.1" y="239.4">GPIO29_ADC3</text>
<text x="211.3" y="235.6">+3V3</text>
<text x="217.3" y="238.2">C3</text>
<text x="76.8" y="242.1" transform="rotate(-90 76.8 242.1)">GND</text>
<text x="78.4" y="245.8">U4</text>
<text x="216.4" y="240.7">100n</text>
<text x="78.8" y="248.3">RP2040</text>
<text x="215.6" y="249.6">U2</text>
<text x="166.1" y="257.2">JP1</text>
<text x="181.7" y="253.4">R3</text>
<text x="181.9" y="255.9">1k</text>
<text x="215.9" y="252.1">W25Q128JVS</text>
<text x="217.2" y="257.2">DI(IO0)</text>
<text x="203.7" y="259.8">~{CS}</text>
<text x="214" y="258.3" transform="rotate(-90 214 258.3)">VCC</text>
<text x="216.3" y="259.8">DO(IO1)</text>
<text x="203.7" y="264.8">CLK</text>
<text x="214" y="268.8" transform="rotate(-90 214 268.8)">GND</text>
<text x="220.2" y="264.8">IO2</text>
<text x="220.2" y="267.4">IO3</text>
</g>
<g font-size="1.8" fill="#a90000">
<text x="262.6" y="25.9" transform="rotate(-90 262.6 25.9)">1</text>
<text x="140.5" y="32.8">3</text>
<text x="153.2" y="32.8">2</text>
<text x="256" y="31.5">3</text>
<text x="268.7" y="31.5">2</text>
<text x="68.7" y="41.7">A4</text>
<text x="147.1" y="39.9" transform="rotate(-90 147.1 39.9)">1</text>
<text x="262.6" y="38.6" transform="rotate(-90 262.6 38.6)">4</text>
<text x="68.7" y="46.8">A5</text>
<text x="68.7" y="49.3">B5</text>
<text x="68.7" y="59.5">A6</text>
<text x="68.7" y="54.4">A7</text>
<text x="68.7" y="56.9">B7</text>
<text x="262.6" y="58.9" transform="rotate(-90 262.6 58.9)">1</text>
<text x="68.7" y="62">B6</text>
<text x="256" y="64.6">3</text>
<text x="268.7" y="64.6">2</text>
<text x="68.7" y="69.6">A8</text>
<text x="151.4" y="67.8" transform="rotate(-90 151.4 67.8)">5</text>
<text x="262.6" y="71.6" transform="rotate(-90 262.6 71.6)">4</text>
<text x="68.7" y="72.2">B8</text>
<text x="139.2" y="77.8">1</text>
<text x="159.5" y="77.8">3</text>
<text x="49.3" y="78.6" transform="rotate(-90 49.3 78.6)">S1</text>
<text x="56.9" y="78.6" transform="rotate(-90 56.9 78.6)">A1</text>
<text x="139.2" y="82.8">6</text>
<text x="159.5" y="82.8">4</text>
<text x="151.4" y="90.7" transform="rotate(-90 151.4 90.7)">2</text>
<text x="262.6" y="92" transform="rotate(-90 262.6 92)">1</text>
<text x="256" y="97.6">3</text>
<text x="268.7" y="97.6">2</text>
<text x="262.6" y="104.7" transform="rotate(-90 262.6 104.7)">4</text>
<text x="70.9" y="157.9" transform="rotate(-90 70.9 157.9)">45</text>
<text x="73.4" y="157.9" transform="rotate(-90 73.4 157.9)">23</text>
<text x="78.5" y="157.4" transform="rotate(-90 78.5 157.4)">1</text>
<text x="81" y="157.9" transform="rotate(-90 81 157.9)">48</text>
<text x="83.6" y="157.9" transform="rotate(-90 83.6 157.9)">43</text>
<text x="86.1" y="157.9" transform="rotate(-90 86.1 157.9)">44</text>
<text x="51.7" y="162.3">26</text>
<text x="99.2" y="162.3">2</text>
<text x="99.2" y="164.9">3</text>
<text x="99.2" y="167.4">4</text>
<text x="51.7" y="172.5">46</text>
<text x="51.7" y="170">47</text>
<text x="99.2" y="170">5</text>
<text x="99.2" y="172.5">6</text>
<text x="289.3" y="172.6" transform="rotate(-90 289.3 172.6)">S1</text>
<text x="294.4" y="172.6" transform="rotate(-90 294.4 172.6)">S2</text>
<text x="99.2" y="175">7</text>
<text x="99.2" y="177.6">8</text>
<text x="51.7" y="185.2">53</text>
<text x="51.7" y="180.1">56</text>
<text x="98.7" y="182.7">11</text>
<text x="98.7" y="185.2">12</text>
<text x="99.2" y="180.1">9</text>
<text x="289.3" y="184.8" transform="rotate(-90 289.3 184.8)">A</text>
<text x="291.8" y="184.8" transform="rotate(-90 291.8 184.8)">C</text>
<text x="294.4" y="184.8" transform="rotate(-90 294.4 184.8)">B</text>
<text x="51.7" y="190.3">54</text>
<text x="51.7" y="187.7">55</text>
<text x="98.7" y="187.7">13</text>
<text x="98.7" y="190.3">14</text>
<text x="51.7" y="192.8">51</text>
<text x="51.7" y="195.4">52</text>
<text x="98.7" y="192.8">15</text>
<text x="98.7" y="195.4">16</text>
<text x="98.7" y="197.9">17</text>
<text x="98.7" y="200.4">18</text>
<text x="98.7" y="203">27</text>
<text x="51.7" y="208.1">20</text>
<text x="98.7" y="205.5">28</text>
<text x="98.7" y="208.1">29</text>
<text x="30.6" y="213.1">4</text>
<text x="35.3" y="210.7" transform="rotate(-90 35.3 210.7)">1</text>
<text x="39.5" y="213.1">2</text>
<text x="98.7" y="210.6">30</text>
<text x="98.7" y="213.1">31</text>
<text x="98.7" y="215.7">32</text>
<text x="35.3" y="217.1" transform="rotate(-90 35.3 217.1)">3</text>
<text x="98.7" y="218.2">34</text>
<text x="98.7" y="220.8">35</text>
<text x="98.7" y="223.3">36</text>
<text x="98.7" y="225.8">37</text>
<text x="51.7" y="228.4">24</text>
<text x="51.7" y="230.9">25</text>
<text x="98.7" y="230.9">38</text>
<text x="98.7" y="233.5">39</text>
<text x="51.7" y="238.5">19</text>
<text x="98.7" y="236">40</text>
<text x="98.7" y="238.5">41</text>
<text x="75.9" y="245.5" transform="rotate(-90 75.9 245.5)">57</text>
<text x="213.1" y="253.3" transform="rotate(-90 213.1 253.3)">8</text>
<text x="224.3" y="256.3">5</text>
<text x="164.6" y="260.6">1</text>
<text x="169.7" y="260.6">2</text>
<text x="201.4" y="258.9">1</text>
<text x="201.4" y="263.9">6</text>
<text x="224.3" y="258.9">2</text>
<text x="224.3" y="263.9">3</text>
<text x="224.3" y="266.5">7</text>
<text x="213.1" y="271" transform="rotate(-90 213.1 271)">4</text>
</g>
<g font-size="1.8" fill="#0f0f0f">
<text x="223.5" y="31.4">RGB_UNDERGLOW</text>
<text x="72.4" y="46.7">USB_CC1</text>
<text x="72.4" y="49.2">USB_CC2</text>
<text x="77" y="55.6">DBUS-</text>
<text x="76.5" y="60.6">DBUS+</text>
<text x="165.9" y="75.9">DBUS-</text>
<text x="165.4" y="81">DBUS+</text>
<text x="236.6" y="144.5">COL0</text>
<text x="251.8" y="144.5">COL1</text>
<text x="268.3" y="144.5">COL2</text>
<text x="21.6" y="162.2">~{RESET}</text>
<text x="219.7" y="164.8">ROW0</text>
<text x="295" y="164.8">COL3</text>
<text x="27.9" y="172.4">DBUS-</text>
<text x="27.9" y="169.9">DBUS+</text>
<text x="38.1" y="185.1">QSPI_SD0</text>
<text x="38.1" y="180">QSPI_CS</text>
<text x="104.5" y="185.1">COL1</text>
<text x="219.7" y="183.8">ROW1</text>
<text x="280.7" y="185.1">ROTA</text>
<text x="298.5" y="185.1">ROTB</text>
<text x="38.1" y="187.6">QSPI_SD1</text>
<text x="38.1" y="190.2">QSPI_SD2</text>
<text x="103.9" y="187.6">ROW1</text>
<text x="104.5" y="190.2">COL2</text>
<text x="38.1" y="195.3">QSPI_SCLK</text>
<text x="38.1" y="192.7">QSPI_SD3</text>
<text x="40.6" y="208">MCU_XIN</text>
<text x="104.2" y="208">ROTA</text>
<text x="104.2" y="210.5">ROTB</text>
<text x="104.5" y="213">COL3</text>
<text x="40.6" y="218.1">MCU_XOUT 21</text>
<text x="103.9" y="220.7">ROW0</text>
<text x="104.5" y="223.2">COL0</text>
<text x="102.7" y="230.8">RGB_UNDERGLOW</text>
<text x="227.6" y="256.2">QSPI_SD0</text>
<text x="171.4" y="258.8">~{BOOTSEL}</text>
<text x="189.2" y="258.8">QSPI_CS</text>
<text x="189.2" y="263.8">QSPI_SCLK</text>
<text x="227.6" y="258.8">QSPI_SD1</text>
<text x="227.6" y="263.8">QSPI_SD2</text>
<text x="227.6" y="266.4">QSPI_SD3</text>
</g>
<g font-size="1.8" fill="#0000c2">
<text x="208.3" y="40.8">technically 3v3 logic is too low from the datasheet</text>
<text x="208.3" y="42.9">but in practice it seems to work just fine</text>
<text x="161.6" y="88.6">max 200mA</text>
<text x="63.5" y="134.3">Place 1uF caps near VREG IN/OUT</text>
</g>
<g font-size="1.1" fill="#0f0f0f">
<text x="250.2" y="31.6">R_TO_1</text>
<text x="255.3" y="46.8">1_TO_2</text>
<text x="255.3" y="79.8">2_TO_3</text>
</g>
<g font-size="1.1" fill="#840000">
<text x="264" y="36.4">RGB</text>
<text x="264" y="69.4">RGB</text>
<text x="264" y="102.4">RGB</text>
</g>
</svg>
